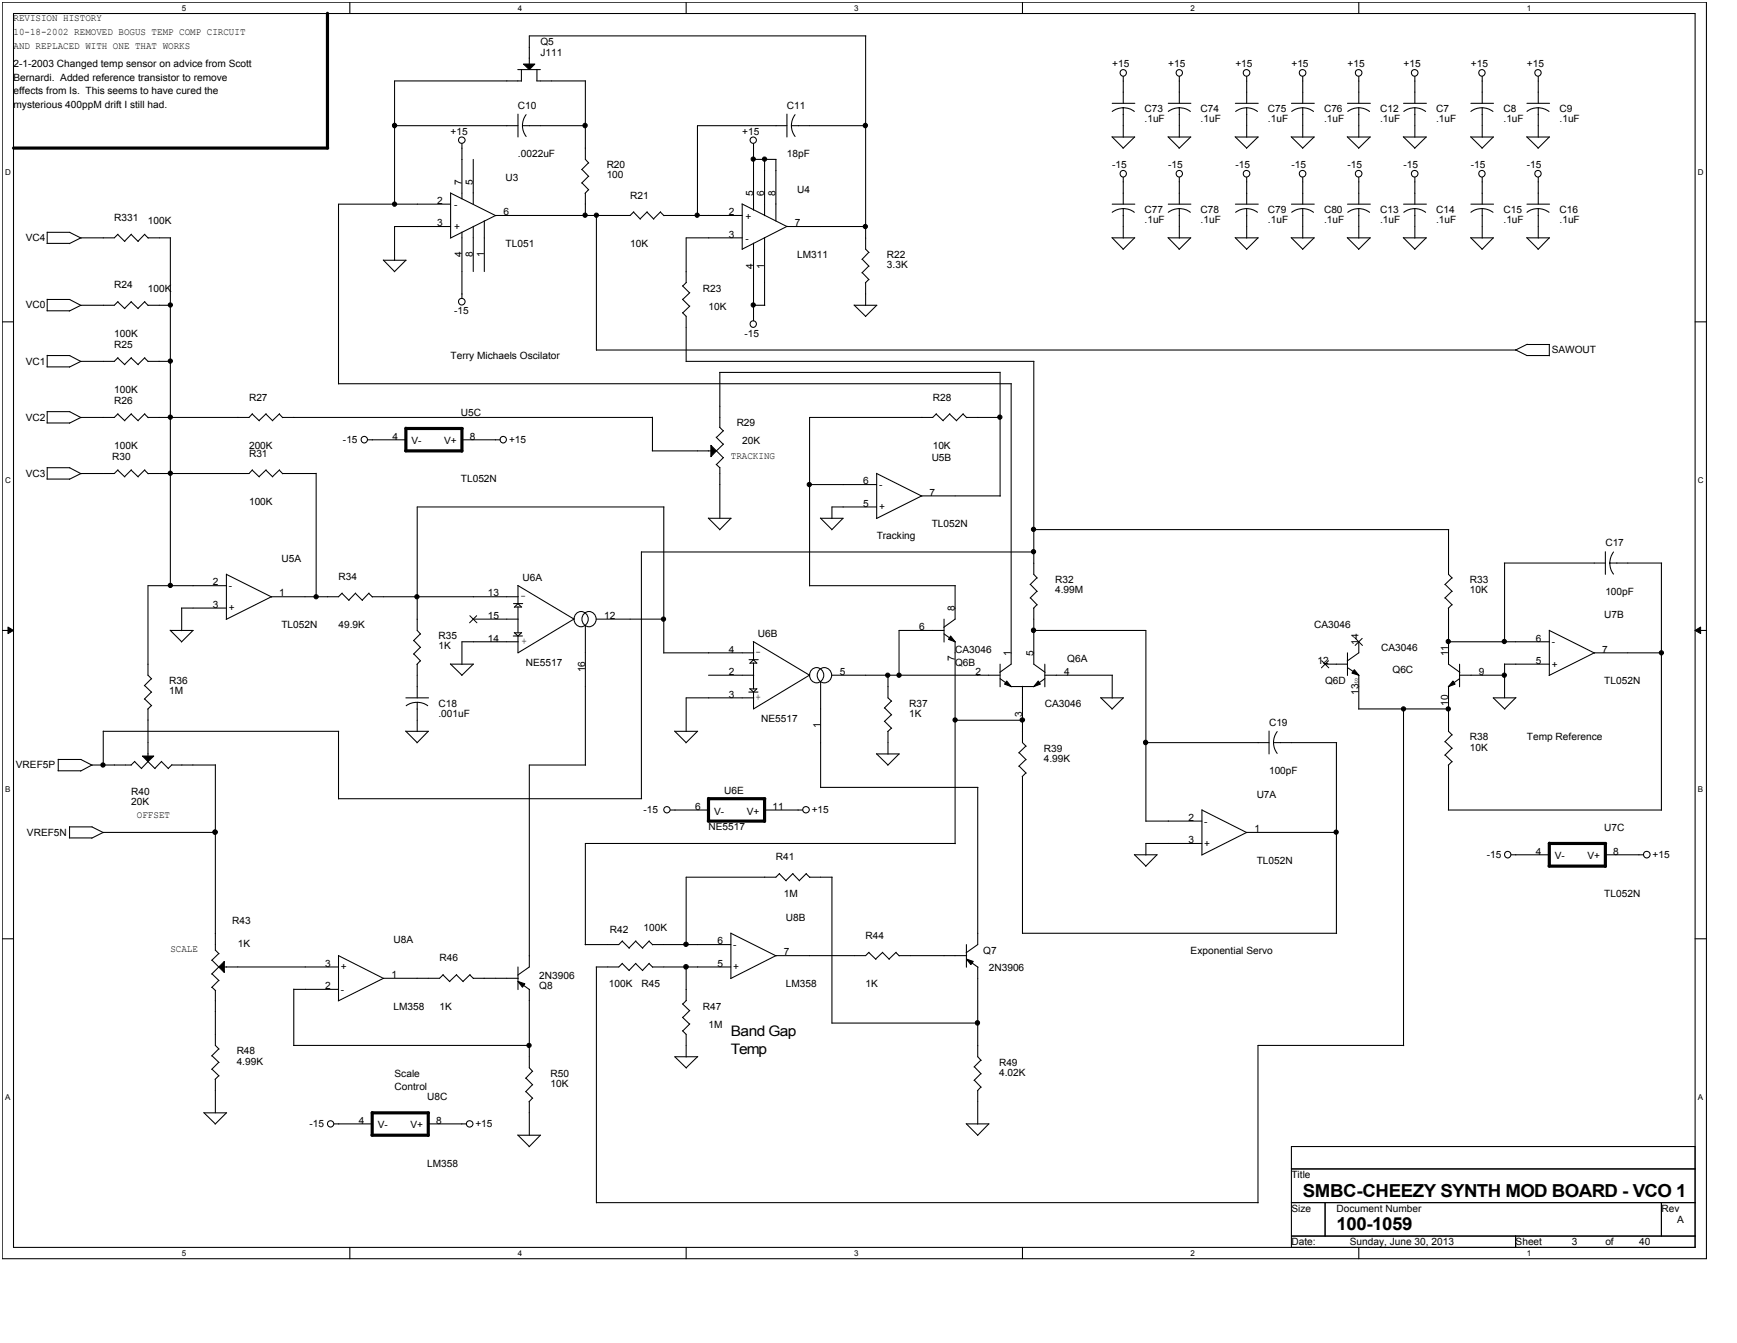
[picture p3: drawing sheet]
<svg xmlns="http://www.w3.org/2000/svg" width="279mm" height="216mm" viewBox="0 0 279 216" stroke-linecap="round" stroke-linejoin="round" font-family="sans-serif">
<path d="M.4 .4h274.1v202h-274.1zM2.2 2.2h270.5v198.3h-270.5z" fill="none" stroke="#000" stroke-width=".17"/>
<g fill="#fff">
<path d="M29.2 .6h.7v1.4h-.7z"/>
<path d="M29.2 200.7h.7v1.4h-.7z"/>
</g>
<path d="M56.3 .4v1.8M56.3 200.5v1.9" fill="none" stroke="#000" stroke-width=".17"/>
<g fill="#fff">
<path d="M83.3 .6h.7v1.4h-.7z"/>
<path d="M83.3 200.7h.7v1.4h-.7z"/>
</g>
<path d="M110.4 .4v1.8M110.4 200.5v1.9" fill="none" stroke="#000" stroke-width=".17"/>
<g fill="#fff">
<path d="M137.4 .6h.7v1.4h-.7z"/>
<path d="M137.4 200.7h.7v1.4h-.7z"/>
</g>
<path d="M164.5 .4v1.8M164.5 200.5v1.9" fill="none" stroke="#000" stroke-width=".17"/>
<g fill="#fff">
<path d="M191.5 .6h.7v1.4h-.7z"/>
<path d="M191.5 200.7h.7v1.4h-.7z"/>
</g>
<path d="M218.6 .4v1.8M218.6 200.5v1.9" fill="none" stroke="#000" stroke-width=".17"/>
<g fill="#fff">
<path d="M245.6 .6h.7v1.4h-.7z"/>
<path d="M245.6 200.7h.7v1.4h-.7z"/>
<path d="M.8 26.9h.9v1.4h-.9z"/>
<path d="M273.1 26.9h.9v1.4h-.9z"/>
<path d="M.8 76.5h.9v1.4h-.9z"/>
<path d="M273.1 76.5h.9v1.4h-.9z"/>
</g>
<path d="M.4 51.7h1.8M272.7 51.7h1.8" fill="none" stroke="#000" stroke-width=".17"/>
<g fill="#fff">
<path d="M.8 126.1h.8v1.4h-.8z"/>
<path d="M273.1 126.1h.8v1.4h-.8z"/>
</g>
<path d="M.4 101.4h1.8M272.7 101.4h1.8" fill="none" stroke="#000" stroke-width=".17"/>
<path d="M1.3 100.8l.9 .6-.9 .5zM272.7 101.4l.8-.6v1.1z" fill="#000"/>
<path d="M1.3 100.8l.9 .6-.9 .5zM272.7 101.4l.8-.6v1.1z" fill="none" stroke="#000" stroke-width=".16"/>
<g fill="#fff">
<path d="M.8 175.7h.8v1.4h-.8z"/>
<path d="M273.1 175.7h.8v1.4h-.8z"/>
</g>
<g fill="none" stroke="#000" stroke-width=".17">
<path d="M83.3 11.2h3.6M83.3 18.3v3.7M83.9 13h-20.4v19.9M83.9 11.2v1.9M84.2 10.3h1.8l-.9 .9zM84.6 18.4l-.5 1-.1 .8M86.3 13h7.9M86.4 11.1v1.9M94.2 13v12.6l.5 .6M126.6 18.3v3.7M127.9 18.4l-.5 1-.1 .8M139.2 5.8v34.3l.6 .5"/>
<path d="M139.3 5.8h-54.2v4.5M178.9 16.6h3.6M180.7 17.3l1.1 .2 .7 .4M180.7 17.3l-1.1 .2-.7 .4M180.7 12.3v4.3M180.7 17.3v4.8M187.9 16.6h3.7M189.7 17.3l1.1 .2 .7 .4M189.7 17.3l-1.1 .2-.7 .4M189.7 12.3v4.3M189.7 17.3v4.8M198.7 16.6h3.7"/>
<path d="M200.5 17.3l.8 .1 1 .5M200.5 17.3l-.7 .1-1 .5M200.5 12.3v4.3M200.5 17.3v4.8M207.7 16.6h3.7M209.5 17.3l.8 .1 1 .5M209.5 17.3l-.7 .1-1 .5M209.5 12.3v4.3M209.5 17.3v4.8M216.7 16.6h3.7M218.6 17.3l.7 .1 1 .5M218.6 17.3l-.8 .1-1 .5"/>
<path d="M218.6 12.3v4.3M218.6 17.3v4.8M225.8 16.6h3.6M227.6 17.3l.7 .1 1 .5M227.6 17.3l-.8 .1-1 .5M227.6 12.3v4.3M227.6 17.3v4.8M236.6 16.6h3.6M238.4 17.3l1.1 .2 .7 .4M238.4 17.3l-1.1 .2-.7 .4M238.4 12.3v4.3M238.4 17.3v4.8"/>
<path d="M245.6 16.6h3.7M247.4 17.3l1.1 .2 .7 .4M247.4 17.3l-1.1 .2-.7 .4M247.4 12.3v4.3M247.4 17.3v4.8M7.5 39.1h3.7M7.6 37.3v1.8M7.6 37.3h3.6M11.2 37.3l1.9 1M18.9 37.7l1.2 1.1M19 37.6l-.6 .6h-5.4l-1.9 1M21.1 37.7l1.1 1.1"/>
<path d="M21.1 37.6l-1.1 1.2M23.3 37.7l.5 .6M23.3 37.6l-1.1 1.2M23.8 38.2h3.6M27.4 38.2v56M63.5 20.2h19.8M72.5 32.8h-18v28.9M72.5 36.4h-9v5.5M72.5 31l7.3 3.7M72.5 31v7.2M74.3 23.1v8.9M74.3 37.3v10.7"/>
<path d="M76.1 25.6v7.2M76.1 36.4v7.3M77.9 35.5v8.2M84 20.2l.1 .7 .5 1M84 20.2h10.2M93.6 27.2l1.1 1.2M93.6 29.4l1.1 1.1M94.2 31v3.6M94.7 26.2l-1.1 1.1M94.7 28.3l-1.1 1.1M94.7 30.5l-.6 .6M95.9 34.6v21.7"/>
<path d="M101.9 34.1l1.1 1.1M101.9 34l-.5 .6h-21.7l-7.3 3.7M104.1 34.1l1.1 1.1M104.1 34l-1.1 1.2M106.2 34.1l.6 .6M106.3 34l-1.2 1.2M106.8 34.6h12.6M119.3 32.8l7.3 3.6h12.7M119.4 38.2h-9v7.2M119.4 32.8v7.3M121.2 23.1v10.7M121.2 39.1v12.5"/>
<path d="M121.2 25.6h3.6M123 25.6v9.1M123 38.2v10.9M124.8 25.6v9.9M126.6 20.2h-14.4v14.5M126.6 36.4l-7.2 3.7M127.3 20.2l.1 .7 .5 1M127.3 20.2h12M178.9 38.2l1.8 1.9M178.9 22l1.8 1.8M178.9 38.2h3.6M178.9 22h3.6"/>
<path d="M178.9 32.8h3.6M180.7 33.5l1.1 .2 .7 .4M180.7 33.5l-1.1 .3-.7 .3M180.7 28.5v4.3M180.7 33.5v4.8M182.5 38.2l-1.9 1.9M182.5 22l-1.9 1.8M187.9 22l1.8 1.8M187.9 38.2l1.8 1.9M187.9 38.2h3.7M187.9 22h3.7M187.9 32.8h3.7"/>
<path d="M189.7 33.5l1.1 .2 .7 .4M189.7 33.5l-1.1 .3-.7 .3M189.7 28.5v4.3M189.7 33.5v4.8M191.5 38.2l-1.8 1.9M191.5 22l-1.8 1.8M198.7 22l1.8 1.8M198.7 38.2l1.8 1.9M198.7 38.2h3.7M198.7 22h3.7M198.7 32.8h3.7M200.5 33.5l.8 .1 1 .5"/>
<path d="M200.5 33.5l-.7 .1-1 .5M200.5 28.5v4.3M200.5 33.5v4.8M202.4 22l-1.9 1.8M202.4 38.2l-1.9 1.9M207.7 38.2l1.8 1.9M207.7 22l1.8 1.8M207.7 38.2h3.7M207.7 22h3.7M207.7 32.8h3.7M209.5 33.5l.8 .1 1 .5M209.5 33.5l-.7 .1-1 .5"/>
<path d="M209.5 28.5v4.3M209.5 33.5v4.8M211.4 38.2l-1.9 1.9M211.4 22l-1.9 1.8M216.7 22l1.9 1.8M216.7 38.2l1.9 1.9M216.7 38.2h3.7M216.7 22h3.7M216.7 32.8h3.7M218.6 33.5l.7 .1 1 .5M218.6 33.5l-.8 .1-1 .5M218.6 28.5v4.3"/>
<path d="M218.6 33.5v4.8M220.4 22l-1.9 1.8M220.4 38.2l-1.9 1.9M225.7 38.2l1.9 1.9M225.7 22l1.9 1.8M225.8 38.2h3.6M225.8 22h3.6M225.8 32.8h3.6M227.6 33.5l.7 .1 1 .5M227.6 33.5l-.8 .1-1 .5M227.6 28.5v4.3M227.6 33.5v4.8"/>
<path d="M229.4 38.2l-1.9 1.9M229.4 22l-1.9 1.8M236.6 38.2l1.8 1.9M236.6 22l1.8 1.8M236.6 38.2h3.6M236.6 22h3.6M236.6 32.8h3.6M238.4 33.5l1.1 .3 .7 .3M238.4 33.5l-1.1 .2-.7 .4M238.4 28.5v4.3M238.4 33.5v4.8M240.2 38.2l-1.8 1.9"/>
<path d="M240.2 22l-1.8 1.8M245.6 22l1.8 1.8M245.6 38.2l1.8 1.9M245.6 38.2h3.7M245.6 22h3.7M245.6 32.8h3.7M247.4 33.5l1.1 .3 .7 .3M247.4 33.5l-1.1 .2-.7 .4M247.4 28.5v4.3M247.4 33.5v4.8M249.2 22l-1.8 1.8M249.2 38.2l-1.8 1.9"/>
<path d="M7.5 50h3.7M7.5 59h3.7M7.6 57.2h3.6M7.6 48.1h3.6M7.6 48.1v1.9M7.6 57.1v1.9M11.2 48.1l1.9 1M11.2 57.2l1.9 .9M13 58.1l-1.9 .9M18.9 57.5l1.2 1.1M18.9 48.5l1.2 1.1M19 48.5l-.6 .6h-5.4l-1.9 .9"/>
<path d="M19 57.5l-.6 .6h-5.4M21.1 57.5l1.1 1.1M21.1 48.5l1.1 1.1M21.1 57.5l-1.1 1.1M21.1 48.5l-1.1 1.1M23.3 57.5l.5 .6M23.3 48.5l.5 .6M23.3 57.5l-1.1 1.1M23.3 48.5l-1.1 1.1M23.8 49.1h3.6M23.8 58.1h3.6M61.6 41.8l1.9 1.9"/>
<path d="M61.7 41.8h3.6M65.3 41.8l-1.9 1.9M95.9 56.3h147.9M109.8 50.3l.6 .6v7.2M109.8 48.1l1.1 1.1M109.8 45.9l1.1 1.2M110.4 58.1h55.9M110.4 45.4l-.6 .6M111 49.2l-1.2 1.1M111 47l-1.2 1.1M115.7 59.9h45.2M115.8 59.9v8.8"/>
<path d="M121.2 49.1h1.8M137.4 49l1.8 1.9M137.4 49.1h3.7M138.7 41.7l1.1 1.1M138.7 43.8l1.1 1.2M139.2 45.4v3.7M139.7 40.6l-1.1 1.1M139.7 42.8l-1.1 1.1M139.7 44.9l-.5 .6M141 49.1l-1.8 1.8M160.9 59.8v20M166.3 58.1v34.2l.5 .6"/>
<path d="M243.7 56.2l1.9 1M245.6 57.2h3.6M245.6 55.4h3.7M245.7 55.3l-1.9 1M249.2 55.4v1.8M7.5 68h3.7M7.5 77h3.7M7.6 66.1v1.9M7.6 75.1v1.9M7.6 66.2h3.6M7.6 75.2h3.6M11.2 66.2l1.9 .9"/>
<path d="M11.2 75.2l1.9 1M13 67.1l-1.9 .9M13 76.1l-1.9 1M18.9 66.6l1.2 1.1M18.9 75.6l1.2 1.1M19 66.5l-.6 .6h-5.4M19 75.5l-.6 .6h-5.4M21.1 66.6l1.1 1.1M21.1 75.6l1.1 1.1M21.1 66.5l-1.1 1.1M21.1 75.5l-1.1 1.1M23.3 66.6l.5 .5"/>
<path d="M23.3 75.6l.5 .6M23.3 66.5l-1.1 1.1M23.3 75.5l-1.1 1.1M40.6 66.6l1.1 1.1M40.6 75.6l1.1 1.1M40.6 66.5l-.5 .6h-16.3M40.6 75.5l-.5 .6h-16.3M42.8 66.6l1.1 1.1M42.8 75.6l1.1 1.1M42.8 66.5l-1.1 1.1M42.8 75.5l-1.1 1.1M44.9 66.6l.6 .5"/>
<path d="M44.9 75.6l.6 .6M45 66.5l-1.2 1.1M45 75.5l-1.2 1.1M45.4 67.1h59.5M45.4 76.1h5.5M50.9 76.1v19.8M54.5 61.7h108.2M59.1 70.7h6.2M74.3 70.7h6.1M104.9 72.5h9.4M104.9 67.1v5.4M114.3 71.6l.9 .9-.9 .9z"/>
<path d="M115.2 70.3l1.1 1.1M115.2 74.6l.6 .6M115.2 72.4l1.1 1.2M115.7 68.7l.6 .6M115.8 75.1v8.2M116.4 73.5l-1.2 1.2M116.4 71.4l-1.2 1.1M116.4 69.2l-1.2 1.1M130.2 77.9h10.8M141 76.1v7.2M141 76.1l7.3 3.7M150.6 66.6l1.1 1.1"/>
<path d="M150.6 66.5l-.6 .6h-19.8v27.1M152.7 66.6l1.2 1.1M152.8 66.5l-1.1 1.1M154.9 66.6l.6 .5M154.9 66.5l-1.1 1.1M155.4 67.1h5.5M160.9 79.7h-12.6l-7.3 3.7M162.6 61.7v45.1l-1.8 1.3M29.2 97.8h7.2M29.2 97.8v3.6M36.4 94.2h-12.6v14.3l.6 .6M36.4 92.3v7.2"/>
<path d="M36.4 92.3l7.3 3.7M55 95.4l1.1 1.1M55 95.3l-.5 .6h-10.8l-7.3 3.7M57.2 95.4l1.1 1.1M57.2 95.3l-1.1 1.2M59.3 95.4l.6 .6M59.4 95.3l-1.1 1.2M59.9 95.9h23.5M76.1 99.5h7.3M82.6 97h1.5M82.8 97.6h1.1M83.3 94.1l9 5.4"/>
<path d="M83.3 97l.6 .6M83.3 94.2v2.9M83.3 97.5v4.2M83.3 97l-.6 .6M92.4 99.5l-9.1 5.4v-2.7M92.8 98.5a1.18 1.18 0 0 1 1.8 1 1.18 1.18 0 0 1-1.8 1 1.29 1.29 0 0 1 0-2zM94.1 98.5a1.18 1.18 0 0 1 1.8 1 1.18 1.18 0 0 1-1.8 1 1.29 1.29 0 0 1 0-2zM95.9 99.5h10.9M103.2 88.7v39.7M103.2 88.7h63.1M106.8 81.5v23.5M106.8 81.5h-39.7v19.9l.6 .5"/>
<path d="M113.9 83.3l1.9 1.8M114 83.3h3.6M117.6 83.3l-1.9 1.9M130.2 94.2h23.5M132 83.3l1.8 1.8M132 83.3h3.6M135.6 83.3l-1.8 1.9M141 81.5h-7.2v1.9M151.9 99.5v3.7M153.6 94.2v5.3l-1.8 1.3M165.7 93.9l1.1 1.2M165.7 96.1l1.1 1.1"/>
<path d="M166.3 97.8v9l1.8 1.3M166.3 85.1h66.7M166.8 92.9l-1.1 1.1M166.8 95l-1.1 1.1M166.8 97.2l-.6 .6M232.4 93.9l1.2 1.2M232.4 96.1l1.2 1.1M233 97.8v9l1.8 1.3M233 85.1v7.2l.6 .6M233.5 92.9l-1.1 1.1M233.5 95l-1.1 1.1M233.5 97.2l-.5 .6"/>
<path d="M242 90.5h16.2M242 90.5v12.7M258.2 88.7v3.6M258.9 90.5l.2 1.1 .4 .7M258.9 90.5h8.4M259.5 88.7l-.3 .7-.3 1.1M267.2 90.5v39.8M16.6 117.6h37.9M16.6 117.5v5.5M23.3 110.2l1.1 1.1M23.3 112.4l1.1 1.1M23.8 114v7.5"/>
<path d="M24.4 109.1l-1.2 1.1M24.4 111.3l-1.2 1.1M24.4 113.4l-.6 .6M27.4 101.3l1.8 1.9M27.4 101.4h3.7M31 101.4l-1.8 1.8M54.5 117.6v10.8M65.2 117.5l1.9 1.9M65.3 112.2h3.6M65.3 117.6h3.6M66.6 103l1.1 1.1M66.6 105.1l1.1 1.2"/>
<path d="M67.1 112.9l1.1 .2 .6 .4M67.1 112.9l-1.1 .2-.7 .4M67.1 106.8v5.4M67.1 112.9v4.7M67.6 101.9l-1.1 1.1M67.6 104.1l-1.1 1.1M67.6 106.2l-.5 .6M68.9 117.6l-1.8 1.8M72.4 106.7l1.9 1.8M72.5 106.8h3.7M76.1 106.8l-1.8 1.8M82.6 102.2h1.4"/>
<path d="M82.7 101.7l.6 .5 .6-.5M82.7 101.7h1.2M83.4 103.2h-9.1v3.6M94.2 100.6v22.4M106.8 104.9h14.4M108.5 117.5l1.9 1.9M108.5 117.6h3.7M112.2 117.6l-1.9 1.8M114 108.5h7.2M120.4 111.3h1.5M120.5 106.1h1.5M120.6 110.7l.6 .6 .6-.6"/>
<path d="M120.6 110.7h1.1M120.7 106.6h1.1M121.2 103.1l9 5.4M121.2 106l.5 .6M121.2 103.2v2.9M121.2 106.6v4.1M121.2 106.1l-.6 .5M121.2 112.2h-10.8v5.4M130.3 108.5l-9.1 5.5v-2.8M130.7 107.6a1.18 1.18 0 0 1 1.8 .9 1.18 1.18 0 0 1-1.8 1 1.28 1.28 0 0 1 0-1.9zM132 109.6v17M133.8 108.5h27.1"/>
<path d="M142.3 113.8l1.1 1.1M142.3 116l1.1 1.1M142.8 108.5v3.7l.6 .5M142.8 117.6v3.6M143.4 112.7l-1.2 1.1M143.4 114.9l-1.2 1.1M143.4 117.1l-.6 .5M151.9 101.4h-7.3v7.2M151.9 101.9l1.8 1.3M152.9 102.2l.7 1-1-.4zM153.6 103.2v32.4M153.6 115.8h10.9"/>
<path d="M160.9 109.1l1.8 1.3M160.9 106.8v3.6M161.9 109.5l.7 .9-1-.4zM162.6 110.4h3.7M164.5 110.3v9.1l.6 .6M165 119.9l-1.1 1.1M166.2 101.4h18.1v30.6M167 109.5l.3 .5-1 .4zM168.1 108.5h10.8M168.1 109.1l-1.9 1.3M168.1 106.8v3.6M177 112.1l1.9 1.9"/>
<path d="M177.1 112.2h3.6M178.9 108.5v3.7M180.7 112.2l-1.8 1.8M184.3 119.4h19.8M204.1 117.5v3.7M204.8 119.4l.1 .7 .5 1M204.8 119.4h10.2M205.4 117.6l-.5 1-.1 .8M213.1 106.8h3.6M215 119.4v30.7M216.7 107.3l1.9 1.3M216.7 104.9v3.7"/>
<path d="M217.8 107.7l.8 .8-1.1-.3zM218.6 103.2v1.7l-1.9 1.4M218.6 108.5v5.5M218.6 114h14.4M225.8 114v54.1M232.4 119.2l1.2 1.1M233 103.2h16.2M233 110.4v7.2l.6 .6M233.5 118.1l-1.1 1.2M233.7 109.5l.4 .5-1.1 .4zM234.8 108.5h7.3M234.8 109.1l-1.8 1.3"/>
<path d="M234.8 106.8v3.6M242 106.8h7.2M242 106.7v5.5M243.8 112.2h-3.6l1.9 1.8M243.8 112.1l-1.8 1.9M249.2 101.3v7.2M249.2 101.4l7.3 3.6M267.3 104.9h-10.9l-7.2 3.7M9.3 123.9h3.7M9.4 122.1h3.7M9.4 122.1v1.8M11.1 134.7h3.7"/>
<path d="M11.2 132.9h3.6M11.2 132.9v1.8M13 122.1l1.8 .9M14.8 132.9l1.8 1M21.1 123h-6.3l-1.8 1M21.6 122.4l1.2 1.2M21.7 122.4l-.6 .6M22.9 121.5h1.8l-.9 .9zM23.8 122.4l1.1 1.2M23.8 122.4l-1.1 1.1M26 122.4l1.1 1.2M26 122.4l-1.1 1.1"/>
<path d="M27.6 123h7M27.7 122.9l-.6 .6M34.6 122.9v29.9M34.7 133.8h-18.1l-1.9 .9M54.5 128.4h48.7M94.2 123h-9.1v32.4l-1.8 1.4M107.8 130.2h6.2M123 130.2h6.1M132 126.6h25.3M141 121.2l1.8 1.8M141 121.2h3.7M144.6 121.2l-1.8 1.8"/>
<path d="M153.7 135.6h-59.5v16.3M157.3 126.6v25.3l-1.9 1.3M163.9 121l1.2 1.1M163.9 123.2l1.2 1.1M164.5 124.8v25.3M165 122.1l-1.1 1.1M165 124.3l-.6 .5M182.5 137.4l1.8 1.8M182.5 137.4h3.6M184.3 132h9M186.1 137.4l-1.8 1.9M193.3 130.2v7.2"/>
<path d="M193.3 130.2l7.3 3.7M193.3 135.6h-9v1.9M215 133.8h-14.5l-7.2 3.7M232.4 121.4l1.2 1.1M233 130.2h34.2M233 123v7.2M233.5 122.4l-.5 .6M233.5 120.3l-1.1 1.1M243.1 137.4h6.1M258.2 137.4h6.2M.4 150.9h1.8M34.1 154.3l1.1 1.2"/>
<path d="M34.1 156.5l1.1 1.2M34.1 158.7l.6 .6M34.6 159.2v8.9l.6 .6M34.6 152.7l.6 .6M35.2 155.4l.9-.8v1.7zM35.2 153.3l-1.2 1.1M35.2 155.4l-1.2 1.2M35.2 157.6l-1.2 1.2M36.1 155.4h18.4M47.3 159h7.2M47.3 159v9.1M54.5 153.6v7.3"/>
<path d="M54.5 153.6l7.2 3.7M71.3 156.7l1.1 1.1M71.3 156.7l-.6 .6h-9l-7.3 3.6M73.4 156.7l1.1 1.1M73.5 156.7l-1.2 1.1M75.6 156.7l.6 .6M75.6 156.7l-1.1 1.1M76.1 157.3h7.3M83.3 157.8l1.1 .4-.4 .5zM83.3 155.4v3.7M83.3 157.8l1.9 1.3M85.1 159v12.7l.6 .6"/>
<path d="M95.9 155.4v38M100.1 154.9l1.1 1.1M100.1 151.3l1.1 1.1M100.1 154.9l-.6 .5h-3.6M100.1 151.3l-.6 .6h-5.4M102.2 154.9l1.2 1.1M102.2 151.3l1.2 1.1M102.3 154.9l-1.1 1.1M102.3 151.3l-1.1 1.1M104.4 154.9l.6 .6M104.4 151.3l.6 .6M104.4 154.9l-1.1 1.1"/>
<path d="M104.4 151.3l-1.1 1.1M104.9 155.4h12.7M104.9 151.9h12.7M110.4 155.4v5.5M117.6 150v7.3M117.6 150l7.2 3.7M125.4 140.5l1.1 1.1M125.4 140.4l-.6 .6h-14.4v10.9M127.5 140.5l1.1 1.1M127.6 140.4l-1.2 1.2M129.7 140.5l.6 .6M129.7 140.4l-1.1 1.2"/>
<path d="M130.2 141h3.7M133.8 141v23.5M139.7 153.1l1.2 1.1M139.8 153.1l-.6 .5h-14.4l-7.3 3.7M141.9 153.1l1.1 1.1M142 153.1l-1.2 1.1M144.1 153.1l.6 .6M144.1 153.1l-1.1 1.1M144.6 153.6h10.9M155.4 154.2l1.1 .4-.3 .5zM155.4 151.9v3.6M155.4 154.2l1.9 1.3"/>
<path d="M157.3 155.4v14.5l.5 .6M164.5 150h50.5M272.7 150.9h1.8M32.8 178.9l1.8 1.8M32.8 178.9h3.7M34.1 169.7l1.1 1.1M34.1 171.9l1.1 1.1M34.6 173.5v5.4M35.2 168.6l-1.2 1.2M35.2 170.8l-1.2 1.1M35.2 172.9l-.6 .6M36.4 178.9l-1.8 1.8"/>
<path d="M47.2 168.1h37.9M84.6 173.3l1.1 1.1M84.6 175.5l1.1 1.1M85.1 177.1v5.4M85.6 172.2l-1.1 1.2M85.6 174.4l-1.1 1.1M85.6 176.5l-.5 .6M109.8 165.7l.6 .6v3.6M109.8 163.5l1.1 1.1M109.8 161.4l1.1 1.1M110.4 160.8l-.6 .6M111 164.6l-1.2 1.1"/>
<path d="M111 162.4l-1.2 1.2M112.2 169.9h-3.7l1.9 1.8M112.2 169.8l-1.8 1.9M133.8 164.5h23.5M156.7 171.5l1.1 1.1M156.7 173.7l1.1 1.1M157.3 175.3v5.4M157.8 170.4l-1.1 1.1M157.8 172.6l-1.1 1.1M157.8 174.8l-.6 .5M225.8 168.1h-23.4v25.3M53.7 180.7h6.2"/>
<path d="M68.9 180.7h6.1M83.3 182.5l1.8 1.8M83.3 182.5h3.7M86.9 182.5l-1.8 1.9M95.9 193.3h106.5M155.4 180.6l1.9 1.9M155.4 180.7h3.7M159 180.7l-1.8 1.8M207.7 184.3h65v16.2h-65zM207.7 187.9h65M207.7 193.3h65M207.7 198.7h65"/>
<path d="M213.1 193.3v5.4M243.8 198.7v1.8M267.2 193.3v5.4"/>
<circle cx="180.7" cy="11.7" r=".52"/>
<circle cx="189.7" cy="11.7" r=".52"/>
<circle cx="200.5" cy="11.7" r=".54"/>
<circle cx="209.5" cy="11.7" r=".54"/>
<circle cx="218.5" cy="11.7" r=".54"/>
<circle cx="227.6" cy="11.7" r=".54"/>
<circle cx="238.4" cy="11.7" r=".52"/>
<circle cx="247.4" cy="11.7" r=".52"/>
<circle cx="63.5" cy="20.2" r=".35"/>
<circle cx="63.5" cy="32.8" r=".34"/>
<circle cx="74.3" cy="22.5" r=".52"/>
<circle cx="94.1" cy="20.2" r=".35"/>
<circle cx="94.1" cy="34.6" r=".34"/>
<circle cx="95.9" cy="34.6" r=".34"/>
<circle cx="112.1" cy="34.6" r=".34"/>
<circle cx="121.2" cy="25.6" r=".34"/>
<circle cx="121.2" cy="22.5" r=".51"/>
<circle cx="123" cy="25.6" r=".34"/>
<circle cx="139.2" cy="20.2" r=".35"/>
<circle cx="139.2" cy="36.4" r=".34"/>
<circle cx="180.7" cy="27.9" r=".52"/>
<circle cx="189.7" cy="27.9" r=".52"/>
<circle cx="200.5" cy="27.9" r=".54"/>
<circle cx="209.5" cy="27.9" r=".54"/>
<circle cx="218.5" cy="27.9" r=".54"/>
<circle cx="227.6" cy="27.9" r=".54"/>
<circle cx="238.4" cy="27.9" r=".52"/>
<circle cx="247.4" cy="27.9" r=".52"/>
<circle cx="27.4" cy="49" r=".34"/>
<circle cx="27.4" cy="58" r=".34"/>
<circle cx="74.3" cy="48.5" r=".54"/>
<circle cx="121.1" cy="52.1" r=".52"/>
<circle cx="121.2" cy="49" r=".34"/>
<circle cx="27.4" cy="76.1" r=".34"/>
<circle cx="27.4" cy="67.1" r=".34"/>
<circle cx="58.6" cy="70.7" r=".52"/>
<circle cx="80.9" cy="70.7" r=".52"/>
<circle cx="130.2" cy="77.9" r=".34"/>
<circle cx="160.8" cy="67.1" r=".34"/>
<circle cx="27.4" cy="94.1" r=".34"/>
<circle cx="50.8" cy="95.9" r=".34"/>
<circle cx="67.1" cy="95.9" r=".34"/>
<circle cx="106.7" cy="99.5" r=".34"/>
<circle cx="166.2" cy="88.7" r=".34"/>
<circle cx="166.2" cy="85.1" r=".34"/>
<circle cx="132.6" cy="108.5" r="1.2"/>
<circle cx="142.8" cy="108.5" r=".34"/>
<circle cx="144.6" cy="108.5" r=".34"/>
<circle cx="153.6" cy="115.7" r=".34"/>
<circle cx="164.4" cy="115.7" r=".36"/>
<circle cx="166.2" cy="101.3" r=".35"/>
<circle cx="184.3" cy="119.4" r=".35"/>
<circle cx="225.8" cy="114" r=".34"/>
<circle cx="233" cy="103.1" r=".34"/>
<circle cx="233" cy="114" r=".34"/>
<circle cx="242" cy="108.5" r=".34"/>
<circle cx="242" cy="103.1" r=".34"/>
<circle cx="267.2" cy="104.9" r=".34"/>
<circle cx="16.6" cy="123" r=".34"/>
<circle cx="34.6" cy="133.8" r=".34"/>
<circle cx="107.3" cy="130.2" r=".51"/>
<circle cx="129.7" cy="130.2" r=".52"/>
<circle cx="214.9" cy="133.8" r=".34"/>
<circle cx="242.5" cy="137.4" r=".52"/>
<circle cx="264.9" cy="137.4" r=".54"/>
<circle cx="110.3" cy="155.4" r=".37"/>
<circle cx="110.3" cy="151.8" r=".36"/>
<circle cx="85.1" cy="168.1" r=".34"/>
<circle cx="157.2" cy="164.4" r=".35"/>
<circle cx="53.2" cy="180.7" r=".51"/>
<circle cx="75.6" cy="180.7" r=".52"/>
</g>
<g fill="none" stroke="#000" stroke-width=".51">
<path d="M52.7 2.1v21.7M2.2 23.8h50.5M65.2 72.5h9.1M65.3 68.9h9M65.3 68.8v3.7M74.3 68.9v3.6M113.9 132h9.1M114 128.4h9M114 128.4v3.6M123 128.4v3.6M249.2 139.2h9M249.2 135.6h9.1"/>
<path d="M249.2 135.6v3.6M258.2 135.6v3.7M59.9 178.9h9M59.9 178.9v3.6M68.9 178.9v3.6M59.8 182.5h9.1"/>
</g>
<g fill="#000">
<path d="M84.2 10.3h1.8l-.9 .9zM114.3 71.6l.9 .9-.9 .9zM152.9 102.2l.7 1-1-.4zM161.9 109.5l.7 .9-1-.4zM167 109.5l.3 .5-1 .4zM217.8 107.7l.8 .8-1.1-.3zM233.7 109.5l.4 .5-1.1 .4zM22.9 121.5h1.8l-.9 .9zM35.2 155.4l.9-.8v1.7zM83.3 157.8l1.1 .4-.4 .5zM155.4 154.2l1.1 .4-.3 .5z"/>
<circle cx="63.5" cy="20.2" r=".35"/>
<circle cx="63.5" cy="32.8" r=".34"/>
<circle cx="94.1" cy="20.2" r=".35"/>
<circle cx="94.1" cy="34.6" r=".34"/>
<circle cx="95.9" cy="34.6" r=".34"/>
<circle cx="112.1" cy="34.6" r=".34"/>
<circle cx="121.2" cy="25.6" r=".34"/>
<circle cx="123" cy="25.6" r=".34"/>
<circle cx="139.2" cy="20.2" r=".35"/>
<circle cx="139.2" cy="36.4" r=".34"/>
<circle cx="27.4" cy="49" r=".34"/>
<circle cx="27.4" cy="58" r=".34"/>
<circle cx="121.2" cy="49" r=".34"/>
<circle cx="27.4" cy="76.1" r=".34"/>
<circle cx="27.4" cy="67.1" r=".34"/>
<circle cx="130.2" cy="77.9" r=".34"/>
<circle cx="160.8" cy="67.1" r=".34"/>
<circle cx="27.4" cy="94.1" r=".34"/>
<circle cx="50.8" cy="95.9" r=".34"/>
<circle cx="67.1" cy="95.9" r=".34"/>
<circle cx="106.7" cy="99.5" r=".34"/>
<circle cx="166.2" cy="88.7" r=".34"/>
<circle cx="166.2" cy="85.1" r=".34"/>
<circle cx="142.8" cy="108.5" r=".34"/>
<circle cx="144.6" cy="108.5" r=".34"/>
<circle cx="153.6" cy="115.7" r=".34"/>
<circle cx="164.4" cy="115.7" r=".36"/>
<circle cx="166.2" cy="101.3" r=".35"/>
<circle cx="184.3" cy="119.4" r=".35"/>
<circle cx="225.8" cy="114" r=".34"/>
<circle cx="233" cy="103.1" r=".34"/>
<circle cx="233" cy="114" r=".34"/>
<circle cx="242" cy="108.5" r=".34"/>
<circle cx="242" cy="103.1" r=".34"/>
<circle cx="267.2" cy="104.9" r=".34"/>
<circle cx="16.6" cy="123" r=".34"/>
<circle cx="34.6" cy="133.8" r=".34"/>
<circle cx="214.9" cy="133.8" r=".34"/>
<circle cx="110.3" cy="155.4" r=".37"/>
<circle cx="110.3" cy="151.8" r=".36"/>
<circle cx="85.1" cy="168.1" r=".34"/>
<circle cx="157.2" cy="164.4" r=".35"/>
</g>
<path d="M75.6 99l1.1 1.1M76.7 99l-1.2 1.1M212.6 106.2l1.1 1.2M213.7 106.2l-1.1 1.2M218 102.6l1.2 1.2M219.1 102.6l-1.1 1.2" fill="none" stroke="#000" stroke-width=".16"/>
<g font-size="2.9">
<text x="209.5" y="192.4">SMBC-CHEEZY SYNTH MOD BOARD - VCO 1</text>
<text x="215" y="197.8">100-1059</text>
</g>
<g font-size="2.3">
<text x="117.6" y="166.6">Band Gap</text>
<text x="117.6" y="169.4">Temp</text>
</g>
<g font-size="1.6">
<text x="2.2" y="3.4">REVISION HISTORY</text>
<text x="2.2" y="5.6">10-18-2002 REMOVED BOGUS TEMP COMP CIRCUIT</text>
<text x="2.2" y="7.8">AND REPLACED WITH ONE THAT WORKS</text>
<text x="2.2" y="10.8">2-1-2003 Changed temp sensor on advice from Scott</text>
<text x="86.9" y="7.2">Q5</text>
<text x="86.9" y="9">J111</text>
<text x="178.9" y="10.8">+15</text>
<text x="187.9" y="10.8">+15</text>
<text x="198.7" y="10.8">+15</text>
<text x="207.7" y="10.8">+15</text>
<text x="216.7" y="10.8">+15</text>
<text x="225.8" y="10.8">+15</text>
<text x="236.6" y="10.8">+15</text>
<text x="245.6" y="10.8">+15</text>
<text x="2.2" y="13">Bernardi. Added reference transistor to remove</text>
<text x="2.2" y="15.1">effects from Is. This seems to have cured the</text>
<text x="2.2" y="17.3">mysterious 400ppM drift I still had.</text>
<text x="83.3" y="17.5">C10</text>
<text x="126.6" y="17.5">C11</text>
<text x="72.5" y="21.6">+15</text>
<text x="119.4" y="21.6">+15</text>
<text x="184.1" y="18">C73</text>
<text x="184.1" y="19.7">.1uF</text>
<text x="193.1" y="18">C74</text>
<text x="193.1" y="19.7">.1uF</text>
<text x="204" y="18">C75</text>
<text x="204" y="19.7">.1uF</text>
<text x="213" y="18">C76</text>
<text x="213" y="19.7">.1uF</text>
<text x="222" y="18">C12</text>
<text x="222" y="19.7">.1uF</text>
<text x="231" y="18">C7</text>
<text x="231" y="19.7">.1uF</text>
<text x="241.8" y="18">C8</text>
<text x="241.8" y="19.7">.1uF</text>
<text x="250.9" y="18">C9</text>
<text x="250.9" y="19.7">.1uF</text>
<text x="74.3" y="29.8" transform="rotate(-90 74.3 29.8)">7</text>
<text x="76.1" y="29.8" transform="rotate(-90 76.1 29.8)">5</text>
<text x="81.3" y="29.1">U3</text>
<text x="83.3" y="25.2">.0022uF</text>
<text x="97.6" y="27.1">R20</text>
<text x="97.6" y="28.7">100</text>
<text x="126.6" y="25.2">18pF</text>
<text x="178.9" y="27.1">-15</text>
<text x="187.9" y="27.1">-15</text>
<text x="198.7" y="27.1">-15</text>
<text x="207.7" y="27.1">-15</text>
<text x="216.7" y="27.1">-15</text>
<text x="225.8" y="27.1">-15</text>
<text x="236.6" y="27.1">-15</text>
<text x="245.6" y="27.1">-15</text>
<text x="18.4" y="35.5">R331</text>
<text x="70.3" y="32.8">2</text>
<text x="73" y="33.4">-</text>
<text x="81" y="34.6">6</text>
<text x="101.4" y="31.9">R21</text>
<text x="117.2" y="34.6">2</text>
<text x="119.9" y="35.4">+</text>
<text x="121.2" y="31.6" transform="rotate(-90 121.2 31.6)">5</text>
<text x="122.9" y="31.6" transform="rotate(-90 122.9 31.6)">6</text>
<text x="124.8" y="31.6" transform="rotate(-90 124.8 31.6)">8</text>
<text x="128.2" y="31">U4</text>
<text x="184.1" y="34.3">C77</text>
<text x="184.1" y="35.9">.1uF</text>
<text x="193.1" y="34.3">C78</text>
<text x="193.1" y="35.9">.1uF</text>
<text x="204" y="34.3">C79</text>
<text x="204" y="35.9">.1uF</text>
<text x="213" y="34.3">C80</text>
<text x="213" y="35.9">.1uF</text>
<text x="222" y="34.3">C13</text>
<text x="222" y="35.9">.1uF</text>
<text x="231" y="34.3">C14</text>
<text x="231" y="35.9">.1uF</text>
<text x="241.8" y="34.3">C15</text>
<text x="241.8" y="35.9">.1uF</text>
<text x="250.9" y="34.3">C16</text>
<text x="250.9" y="35.9">.1uF</text>
<text x="4.2" y="38.8">VC4</text>
<text x="23.8" y="36.1">100K</text>
<text x="70.3" y="36.4">3</text>
<text x="73" y="37">+</text>
<text x="74.3" y="41.4" transform="rotate(-90 74.3 41.4)">4</text>
<text x="76.1" y="41.4" transform="rotate(-90 76.1 41.4)">8</text>
<text x="77.9" y="41.4" transform="rotate(-90 77.9 41.4)">1</text>
<text x="81.3" y="39.7">TL051</text>
<text x="101.4" y="39.7">10K</text>
<text x="117.2" y="38.2">3</text>
<text x="119.9" y="39">-</text>
<text x="127.9" y="36.4">7</text>
<text x="128.2" y="41.5">LM311</text>
<text x="142.7" y="41.5">R22</text>
<text x="18.4" y="46.4">R24</text>
<text x="23.8" y="46.9">100K</text>
<text x="113.1" y="46.9">R23</text>
<text x="121.2" y="43.2" transform="rotate(-90 121.2 43.2)">4</text>
<text x="122.9" y="43.2" transform="rotate(-90 122.9 43.2)">1</text>
<text x="142.7" y="43.1">3.3K</text>
<text x="4.2" y="49.6">VC0</text>
<text x="73" y="50.5">-15</text>
<text x="114" y="49.8">10K</text>
<text x="4.2" y="58.6">VC1</text>
<text x="18.4" y="55.9">R25</text>
<text x="18.4" y="54.1">100K</text>
<text x="72.5" y="57.7">Terry Michaels Oscilator</text>
<text x="119.8" y="54.1">-15</text>
<text x="249.6" y="56.8">SAWOUT</text>
<text x="18.4" y="64.9">R26</text>
<text x="18.4" y="63.1">100K</text>
<text x="40.1" y="64.4">R27</text>
<text x="150" y="64.4">R28</text>
<text x="4.2" y="67.6">VC2</text>
<text x="55.2" y="71.3">-15</text>
<text x="63.1" y="70.7">4</text>
<text x="66.2" y="71.4">V-</text>
<text x="71.4" y="71.4">V+</text>
<text x="74.1" y="66.9">U5C</text>
<text x="75.6" y="70.7">8</text>
<text x="81.9" y="71.3">+15</text>
<text x="118.5" y="68.5">R29</text>
<text x="119.4" y="71.4">20K</text>
<text x="4.2" y="76.6">VC3</text>
<text x="18" y="73.9">R30</text>
<text x="18.4" y="72.1">100K</text>
<text x="40.1" y="72.1">200K</text>
<text x="40.1" y="73.4">R31</text>
<text x="74.1" y="77.6">TL052N</text>
<text x="117.6" y="73.8">TRACKING</text>
<text x="138.9" y="77.9">6</text>
<text x="149.9" y="74.1">U5B</text>
<text x="150" y="72.1">10K</text>
<text x="40.1" y="81.2">100K</text>
<text x="138.9" y="81.5">5</text>
<text x="141.4" y="82">+</text>
<text x="141.4" y="78.5">-</text>
<text x="149.5" y="79.7">7</text>
<text x="141" y="86.6">Tracking</text>
<text x="149.9" y="84.8">TL052N</text>
<text x="258.2" y="87.8">C17</text>
<text x="34.3" y="94.1">2</text>
<text x="36.8" y="94.7">-</text>
<text x="44.9" y="95.9">1</text>
<text x="45.3" y="90.3">U5A</text>
<text x="54.5" y="93.2">R34</text>
<text x="78.5" y="95.9">13</text>
<text x="84" y="93.4">U6A</text>
<text x="169.7" y="93.8">R32</text>
<text x="169.7" y="95.4">4.99M</text>
<text x="236.4" y="93.8">R33</text>
<text x="236.4" y="95.4">10K</text>
<text x="258.2" y="95.6">100pF</text>
<text x="34.3" y="97.7">3</text>
<text x="36.8" y="98.3">+</text>
<text x="45.3" y="101">TL052N</text>
<text x="54.5" y="101">49.9K</text>
<text x="78.5" y="99.5">15</text>
<text x="83.7" y="96.3">-</text>
<text x="97.2" y="99.5">12</text>
<text x="147.9" y="101.3">6</text>
<text x="153.6" y="98.3" transform="rotate(-90 153.6 98.3)">8</text>
<text x="211.4" y="101">CA3046</text>
<text x="258.1" y="99.4">U7B</text>
<text x="70.5" y="102.8">R35</text>
<text x="70.5" y="104.4">1K</text>
<text x="78.5" y="103.1">14</text>
<text x="83.9" y="103.5">+</text>
<text x="84.6" y="107.1">NE5517</text>
<text x="117.2" y="104.9">4</text>
<text x="121.5" y="105.3">-</text>
<text x="121.9" y="102.4">U6B</text>
<text x="153.6" y="106.3" transform="rotate(-90 153.6 106.3)">7</text>
<text x="153.6" y="104.9">CA3046</text>
<text x="153.6" y="107.1">Q6B</text>
<text x="162.6" y="105.5" transform="rotate(-90 162.6 105.5)">1</text>
<text x="166.2" y="105.5" transform="rotate(-90 166.2 105.5)">5</text>
<text x="171.7" y="106.4">Q6A</text>
<text x="211.9" y="106.7">12</text>
<text x="218.5" y="103.7" transform="rotate(-90 218.5 103.7)">14</text>
<text x="222.2" y="104.6">CA3046</text>
<text x="233" y="105.5" transform="rotate(-90 233 105.5)">11</text>
<text x="247.1" y="103.1">6</text>
<text x="247.1" y="106.7">5</text>
<text x="249.6" y="107.3">+</text>
<text x="249.6" y="103.7">-</text>
<text x="257.7" y="104.9">7</text>
<text x="27.2" y="110">R36</text>
<text x="27.2" y="111.6">1M</text>
<text x="70.5" y="113.6">C18</text>
<text x="94.1" y="108.1" transform="rotate(-90 94.1 108.1)">16</text>
<text x="117.2" y="108.5">2</text>
<text x="117.2" y="112.1">3</text>
<text x="121.5" y="112.5">+</text>
<text x="135.1" y="108.5">5</text>
<text x="146.3" y="113.6">R37</text>
<text x="156.9" y="108.5">2</text>
<text x="168.1" y="113.6">CA3046</text>
<text x="171.2" y="108.5">4</text>
<text x="213.1" y="110">Q6D</text>
<text x="218.5" y="111.7" transform="rotate(-90 218.5 111.7)">13</text>
<text x="224" y="108.2">Q6C</text>
<text x="233" y="113.5" transform="rotate(-90 233 113.5)">10</text>
<text x="237.9" y="108.5">9</text>
<text x="258.1" y="110">TL052N</text>
<text x="70.5" y="115.2">.001uF</text>
<text x="122.4" y="116.1">NE5517</text>
<text x="132" y="117.1" transform="rotate(-90 132 117.1)">1</text>
<text x="146.3" y="115.2">1K</text>
<text x="164.4" y="115.3" transform="rotate(-90 164.4 115.3)">3</text>
<text x="204.1" y="116.7">C19</text>
<text x="236.4" y="119">R38</text>
<text x="245.6" y="119">Temp Reference</text>
<text x="2.6" y="123.5">VREF5P</text>
<text x="167.9" y="120.8">R39</text>
<text x="167.9" y="122.4">4.99K</text>
<text x="204.1" y="124.4">100pF</text>
<text x="236.4" y="120.7">10K</text>
<text x="21.1" y="127.9">R40</text>
<text x="21.1" y="129.5">20K</text>
<text x="22" y="131.5">OFFSET</text>
<text x="103.5" y="130.7">-15</text>
<text x="111.8" y="130.2">6</text>
<text x="114.9" y="130.9">V-</text>
<text x="116.5" y="127.7">U6E</text>
<text x="120.1" y="130.9">V+</text>
<text x="124.3" y="130.2">11</text>
<text x="130.6" y="130.7">+15</text>
<text x="191.2" y="132">2</text>
<text x="202.1" y="128.2">U7A</text>
<text x="4.3" y="134.4">VREF5N</text>
<text x="114" y="133.4">NE5517</text>
<text x="191.2" y="135.6">3</text>
<text x="193.7" y="136.1">+</text>
<text x="193.7" y="132.5">-</text>
<text x="201.8" y="133.8">1</text>
<text x="239.1" y="138">-15</text>
<text x="247.1" y="137.4">4</text>
<text x="258.1" y="133.6">U7C</text>
<text x="259.5" y="137.4">8</text>
<text x="265.8" y="138">+15</text>
<text x="124.8" y="138.3">R41</text>
<text x="202.1" y="138.9">TL052N</text>
<text x="250.1" y="138.1">V-</text>
<text x="255.3" y="138.1">V+</text>
<text x="37.3" y="148.6">R43</text>
<text x="103.5" y="149.7">100K</text>
<text x="126.1" y="144.3">1M</text>
<text x="126.4" y="148">U8B</text>
<text x="258.1" y="144.3">TL052N</text>
<text x="27.4" y="153.1">SCALE</text>
<text x="38.2" y="152.2">1K</text>
<text x="52.3" y="155.4">3</text>
<text x="54.8" y="156">+</text>
<text x="63.3" y="151.6">U8A</text>
<text x="70.7" y="154.6">R46</text>
<text x="98.1" y="150">R42</text>
<text x="115.4" y="151.8">6</text>
<text x="115.4" y="155.4">5</text>
<text x="117.9" y="156">+</text>
<text x="117.9" y="152.4">-</text>
<text x="126.1" y="153.6">7</text>
<text x="139.2" y="150.9">R44</text>
<text x="158.2" y="153.3">Q7</text>
<text x="191.5" y="153.3">Exponential Servo</text>
<text x="52.3" y="159">2</text>
<text x="54.8" y="159.6">-</text>
<text x="63" y="157.2">1</text>
<text x="86.7" y="159">Q8</text>
<text x="86.7" y="157.4">2N3906</text>
<text x="97.9" y="158.7">100K</text>
<text x="103.2" y="158.7">R45</text>
<text x="126.4" y="158.7">LM358</text>
<text x="139.2" y="158.7">1K</text>
<text x="159" y="156.2">2N3906</text>
<text x="63.3" y="162.3">LM358</text>
<text x="70.7" y="162.3">1K</text>
<text x="113.1" y="162.3">R47</text>
<text x="114" y="165.2">1M</text>
<text x="38.1" y="169.5">R48</text>
<text x="38.1" y="171.2">4.99K</text>
<text x="63.5" y="173.1">Scale</text>
<text x="88.6" y="173.1">R50</text>
<text x="160.7" y="171.3">R49</text>
<text x="160.7" y="172.9">4.02K</text>
<text x="63.5" y="175.3">Control</text>
<text x="68.7" y="176.9">U8C</text>
<text x="88.6" y="174.8">10K</text>
<text x="49.8" y="181.2">-15</text>
<text x="57.7" y="180.6">4</text>
<text x="60.8" y="181.4">V-</text>
<text x="66" y="181.4">V+</text>
<text x="70.2" y="180.6">8</text>
<text x="76.5" y="181.2">+15</text>
<text x="68.7" y="187.5">LM358</text>
<text x="207.7" y="189.4">Title</text>
<text x="207.7" y="194.8">Size</text>
<text x="215" y="194.8">Document Number</text>
<text x="267.2" y="194.8">Rev</text>
<text x="269.8" y="196.6">A</text>
<text x="207.7" y="200.1">Date:</text>
<text x="217.1" y="200.1">Sunday, June 30, 2013</text>
<text x="243.8" y="200.1">Sheet</text>
<text x="252.8" y="200.1">3</text>
<text x="258.2" y="200.1">of</text>
<text x="263.6" y="200.1">40</text>
</g>
<g font-size="1.3">
<text x="29.2" y="1.7">5</text>
<text x="83.3" y="1.7">4</text>
<text x="137.4" y="1.7">3</text>
<text x="191.5" y="1.7">2</text>
<text x="245.6" y="1.7">1</text>
<text x=".8" y="28.1">D</text>
<text x="273.1" y="28.1">D</text>
<text x=".8" y="77.6">C</text>
<text x="273.1" y="77.6">C</text>
<text x="217.8" y="109.8">S</text>
<text x=".8" y="127.3">B</text>
<text x="273.1" y="127.3">B</text>
<text x=".8" y="176.8">A</text>
<text x="273.1" y="176.8">A</text>
<text x="29.2" y="201.9">5</text>
<text x="83.3" y="201.9">4</text>
<text x="137.4" y="201.9">3</text>
<text x="191.5" y="201.9">2</text>
<text x="245.6" y="201.9">1</text>
</g>
</svg>
